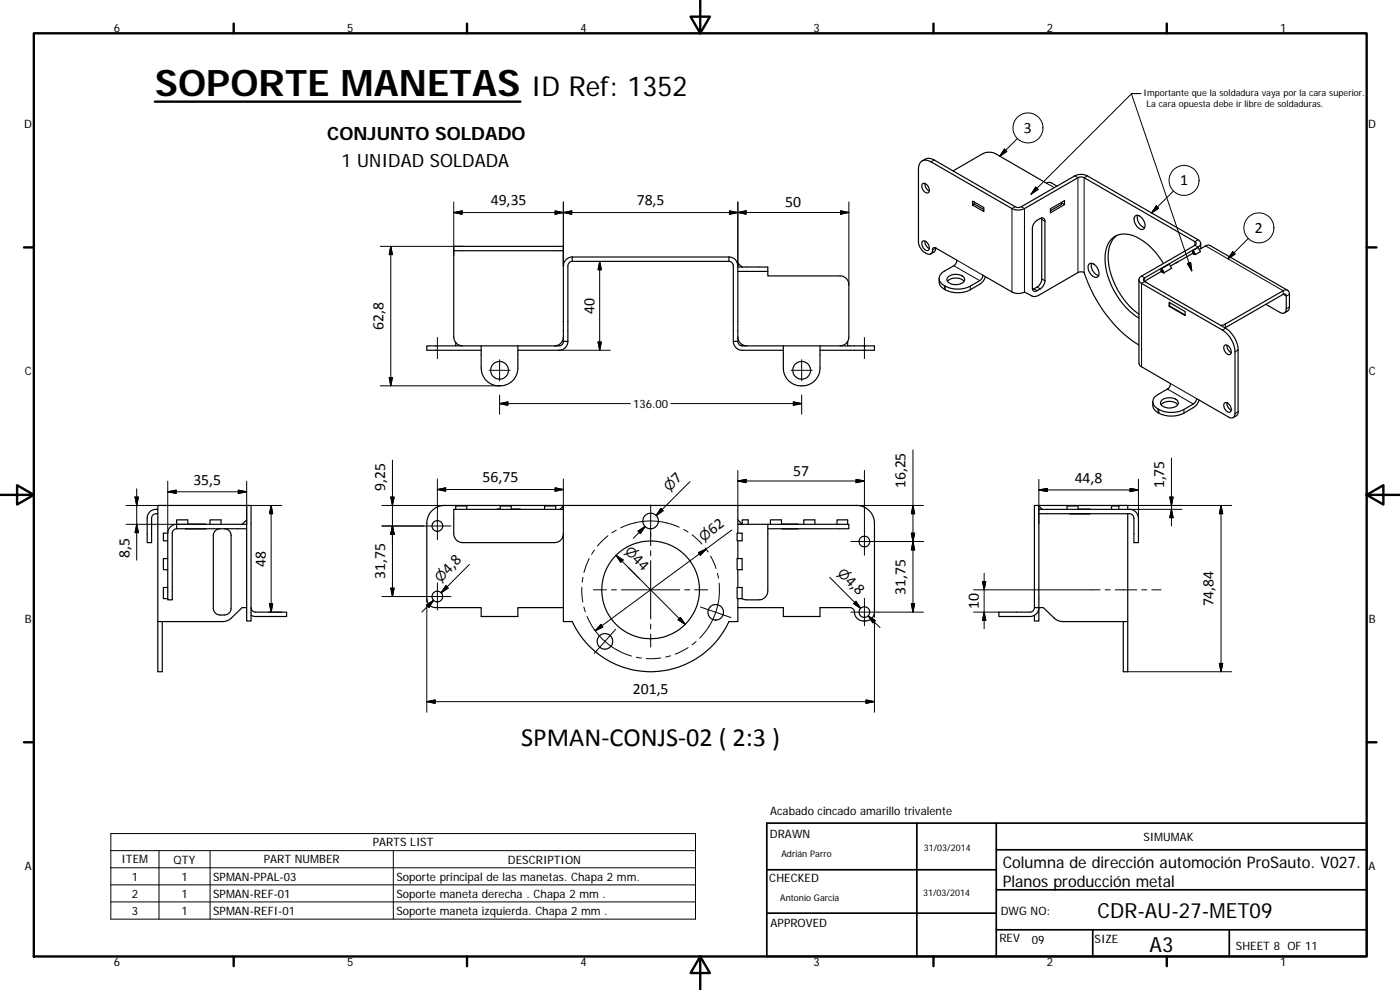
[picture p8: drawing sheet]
<svg xmlns="http://www.w3.org/2000/svg" width="420mm" height="297mm" viewBox="0 0 420 297" stroke-linecap="round" stroke-linejoin="round" font-family="sans-serif">
<g fill="none" stroke="#000" stroke-width=".36">
<path d="M276.7 48.3l1-.5a2.73 2.73 0 0 1 2.7 .2l24.2 14a2.02 2.02 0 0 0 1.9 0l16-9.2a4.2 4.2 0 0 1 3.8 0l33.3 19.1a1.17 1.17 0 0 1 .7 1.1 1.17 1.17 0 0 1-.7 1.1l-16.1 9.3a.59 .59 0 0 0-.4 .5 .59 .59 0 0 0 .4 .6l24.3 14a8.4 8.4 0 0 1 3.8 6.5v18.8l-.4 .8-1.1 .7M276.8 55.2a1.67 1.67 0 0 1 2.1 1.8 .76 .76 0 0 1-.5 .9 .76 .76 0 0 1-1-.4 1.99 1.99 0 0 1-.6-2.3zM277.6 55.1a2.5 2.5 0 0 0 1.3 2.2M286 51.3l9-5.2a4.4 4.4 0 0 1 3.8 0l15.3 8.9 1.1-.3 2 1.2M136.2 73.9h32.9v1.3h-32.9zM136.2 75.2v25.9a2.73 2.73 0 0 0 2.6 2.7M169.1 75.2v27.2M171.7 78.4h45.9a1.84 1.84 0 0 1 2.4 .9l.1 23.1M171.7 77.1v1.3a1.37 1.37 0 0 0-1.3 1.4v22.6M171.7 77.1h47.1M171.7 77.1a2.73 2.73 0 0 0-2.6 2.7M218.8 77.1a2.66 2.66 0 0 1 2.6 2.7v22.6"/>
<path d="M218.8 77.1v1.3M221.2 78.8l1.5 1.3M276.8 72.4a1.81 1.81 0 0 1 2 2.4 1.01 1.01 0 0 1-1 .3 1.01 1.01 0 0 1-.7-.8 1.74 1.74 0 0 1-.3-1.9zM277.6 72.3a2.44 2.44 0 0 0 1.3 2.3M280.8 74.4l6.4 3.7-.2 .7-.6 .8-3 1.7a2.35 2.35 0 0 0-1.5 2.4 2.35 2.35 0 0 0 1.8 2.2 8.4 8.4 0 0 0 7.5 0l2.8-1.7a1.94 1.94 0 0 0 1-1.6l8.7 5a4.1 4.1 0 0 0 3.8 0l2.5 1.3 1.4-.1 12.1-7a1.98 1.98 0 0 1 1.9 0 40.8 40.8 0 0 0 16.4 21.7M280.8 74.4l-.2 1-1.3 .8M280.8 74.4a.65 .65 0 0 0-.8 0 .65 .65 0 0 0-.1 .8 1.25 1.25 0 0 1-1 1.2 1.25 1.25 0 0 1-1.4-.6 4.1 4.1 0 0 1-1.9-3.3v-21.8a2.3 2.3 0 0 1 1.2-2.4 2.3 2.3 0 0 1 2.6 .3l24.3 14a4.3 4.3 0 0 0 3.8 0l16-9.3a1.98 1.98 0 0 1 1.9 0l33.2 19.2a.57 .57 0 0 1 .4 .6 .57 .57 0 0 1-.4 .5l-16 9.2a1.15 1.15 0 0 0-.8 1.1 1.15 1.15 0 0 0 .8 1.1l24.3 14a8.4 8.4 0 0 1 3.7 6.6v18.5a1.14 1.14 0 0 1-.5 1.2 1.14 1.14 0 0 1-1.3-.1l-9.7-5.6a2.03 2.03 0 0 1-1 1.6l-2.8 1.7a7.7 7.7 0 0 1-9-1.3 2.24 2.24 0 0 1 1.2-3.2l3.1-1.8 .5-.8 .2-.7-8.7-5.1-.8-.8v-25.3M292.4 61.2l2.9 1.7M292.4 60.6v.6M292.4 61.2l-.5 .3 3.4 2v-1.2l-3.4-2v1.2M310.8 66.5l1.4-.9a.86 .86 0 0 1 1-.1 .86 .86 0 0 1 .4 .9v17.8a3.2 3.2 0 0 1-1.4 2.5l-1 .5a.86 .86 0 0 1-1 .1 .86 .86 0 0 1-.4-.9v-17.8l.2-1zM312.6 65.4v18.3a2.98 2.98 0 0 1-1.4 2.4l-1.3 .7"/>
<path d="M318.5 60.9l1 .5v-1.2l-4.3 2.5v1.2l4.3-2.5M318.5 60.7v.6l-3.3 1.9M326.8 79.2a2.02 2.02 0 0 1 2.7 1.6 1.47 1.47 0 0 1-.7 2.4 2.99 2.99 0 0 1-2-4zM327.6 79a3.2 3.2 0 0 0 2.1 3.7M335.1 70.7a8.8 8.8 0 0 0-2.4 8.6 23.8 23.8 0 0 0 9.1 15M340.8 64.7a2.75 2.75 0 0 1 2.9 3 1.18 1.18 0 0 1-1.1 1.2 1.18 1.18 0 0 1-1.3-.8 2.54 2.54 0 0 1-.5-3.4zM341.4 64.6a3.2 3.2 0 0 0 2.1 3.7M349.2 79.1a17.6 17.6 0 0 0-10.5-8.7 5.6 5.6 0 0 0-6.9 5.3 22.1 22.1 0 0 0 10 19.7M352.9 78.9h.1M353.4 78.6l-2.2 1.2M358 76l-5 2.9M358 75.2l.7 1.2"/>
<path d="M358 76l.7 .4M358 75.2l1.6-.9 .7 1.2-1.6 .9M358 75.2v.8M359.9 74.9l2.2-1.2h1l23.3 13.4M360.4 73v1.7M221.4 80.1h1.3M222.7 80.1h7.7v1.3h-9M230.4 81.4v1.4h21.7a2.66 2.66 0 0 1 2.7 2.6v15.7a2.69 2.69 0 0 1-2.7 2.7M284.3 84.4a3.7 3.7 0 0 1 5 0M284.6 83.1a3.4 3.4 0 0 1 4.8 .5 1.72 1.72 0 0 1-1.9 1.8 2.76 2.76 0 0 1-3.3-1.5zM295.8 83a4 4 0 0 1-1.8 2.3l-2.8 1.6a7.5 7.5 0 0 1-9.1-1.4l-.2-2M348.6 80.6l.7 1.2"/>
<path d="M348.6 81.4l.7 .4M348.6 81.4l-4.1 2.4-.8 .8M348.6 80.6l2.3-1.4 .7 1.3-2.3 1.3M348.6 80.6v.8M351 91.8l-.1 .1 4.8 2.8v-1.2l-4.8-2.8v1.2M351 91.8l4.7 2.7M351 90.8v1M379.9 91.3l4.2 2.4a1.16 1.16 0 0 0 1.4 .2 1.16 1.16 0 0 0 .5-1.3v-3.8a.57 .57 0 0 0-.3-.6 .57 .57 0 0 0-.6 .1l-17.5 10.1M385.5 93.9l1.1-.7 .3-.6 .1-4.3a1.14 1.14 0 0 0-.6-1.2 1.14 1.14 0 0 0-1.3 .1l-17.7 10.2-1.1 .3M136.8 102.8v1M155.4 103.8v6.6a5.5 5.5 0 0 1-5.5 5.4 5.5 5.5 0 0 1-5.5-5.4v-6.6M166.8 103.8h.1"/>
<path d="M169.1 101.1a2.65 2.65 0 0 1-2.7 2.7M169.1 102.4a1.34 1.34 0 0 1-1.3 1.4h-39.7v1.3h16.3M169.1 102.4h1.3M170.4 102.4a2.66 2.66 0 0 1-2.6 2.7h-12.4M221.4 101.1a2.65 2.65 0 0 0 2.7 2.7M221.4 102.4a1.34 1.34 0 0 0 1.3 1.4M221.4 102.4h-1.3a2.66 2.66 0 0 0 2.6 2.7h12.4M222.7 103.4v.4M222.7 103.8h39.7v1.3h-16.3M246.1 103.8v6.6a5.5 5.5 0 0 1-5.5 5.4 5.5 5.5 0 0 1-5.5-5.4v-6.6M254.4 102.4v1.4M367.6 103.5a1.92 1.92 0 0 1 1.7 2.8 1.82 1.82 0 0 1-1.7-2.8z"/>
<path d="M368.2 103.6a2.4 2.4 0 0 0 1.3 2.2M348.5 121.4a3.6 3.6 0 0 1 4.9 0M348.7 120.1a3.8 3.8 0 0 1 4.8 .3 1.59 1.59 0 0 1-1.9 2 2.76 2.76 0 0 1-3.3-1.5zM359.9 120a3.7 3.7 0 0 1-1.8 2.3l-2.8 1.7a7.6 7.6 0 0 1-9.1-1.5l-.2-2M367.5 120.9a1.67 1.67 0 0 1 2 1.9 .77 .77 0 0 1-.5 .9 .77 .77 0 0 1-.9-.4 1.99 1.99 0 0 1-.6-2.4zM368.2 120.8a2.34 2.34 0 0 0 1.3 2.3M47.4 152.8a2.7 2.7 0 0 0-3.2 2.7v7.3h1.3v-7.3a1.47 1.47 0 0 1 1.9-1.4M50.3 160h-1.3v2.3h1.3M53 158.6a1.34 1.34 0 0 0-1.3 1.4v20h-1.4v-20M53 158.6h2.7M56.4 157.3v-1.3h-3.4v1.3a2.65 2.65 0 0 0-2.7 2.7M56.4 157.2l5.3 .1"/>
<path d="M61.7 158.6h-6M63 157.3v-1.3h3.3v1.3M66 158.6a2.04 2.04 0 0 0-2 2.1v21.8a2.04 2.04 0 0 0 2 2h1.3a2.04 2.04 0 0 0 2.1-2v-21.8a1.97 1.97 0 0 0-2.1-2.1M72.7 157.3h1.3M72.7 157.3h-19.7v1.3M74 151.7h-26.6v34.8M74 151.7h1.3v34.6h-1.3zM74 158.6h-18.3M74 156l-1.3 1.3M136.8 152.8v-1h3.3v1M150.1 152.8v-1h3.3v1M150.1 152.7l-.9 .1"/>
<path d="M153.4 152.7l2.7 .1M163.4 152.8v-1h3.4v1M169.1 151.7h-35.7a5.4 5.4 0 0 0-5.3 5.3v22.6a2.66 2.66 0 0 0 2.7 2.7h13.6v2.7h11v-2.7h13.7M221.2 160h1.5v2.3h-1.5zM221.4 151.7h35.7a5.4 5.4 0 0 1 5.3 5.3v26.7a3.1 3.1 0 0 1-3.3 2.6 3.1 3.1 0 0 1-2.8-3.2l-.5-.6-.7-.2h-9v2.7h-11v-2.7h-13.7M221.4 157.3h33.4v1.3h-24.4M221.4 156l1.3 1.3v-1.3h1.8v1.3M221.4 151.7v8.3M221.4 151.7h-52.3v1.1v-1l-1 1M230.4 157.3v20a2.7 2.7 0 0 1-2.6 2.7h-4.1l-1-.4M231.2 157.3v-1.3h3.3v1.3M234.7 158.6h4.8"/>
<path d="M234.7 157.3h4.8M241.2 157.3v-1.3h3.3v1.3M251.2 157.3v-1.3h3.2v1.3M310.4 151.7h1.4v30.6h-1.4zM311.8 151.7h26.6v1.1M311.8 152.8h1M311.8 151.8l1 1M312.8 152.8h26.2a2.69 2.69 0 0 1 2.7 2.7v7.3h-1.4v-7.3a1.37 1.37 0 0 0-1.3-1.4h-27.2M320.2 152.8v-1h3.4v1M321.1 154.1h6M323.6 152.7l3.5 .1M333.6 152.8v-1h2.2v1"/>
<path d="M338.4 154.1v32.4M50.3 176.3h-1.3v3.3h1.3M50.3 167.6h-1.3v3.3h1.3M169.1 160.1a2.65 2.65 0 0 1-2.7 2.7h-27.6a2.65 2.65 0 0 1-2.6-2.7v-7.3h32.9v33.7h2.6a25.9 25.9 0 0 0 23.6 15.1 25.9 25.9 0 0 0 23.5-15.1h2.6v-6.9M221.2 176.3h1.5v3.3h-1.5zM221.2 167.6h1.5v3.3h-1.5zM221.4 162.3v5.3M221.4 170.9v5.4M47.4 186.5v15h1.3v-15M74 182.3h-1.3l-3.5 3.4-1.6 .7-20.2 .1M75.3 182.3a1.37 1.37 0 0 0 1.4 1.4h9.3v1.3h-9.3l-1.4-.4M311.8 182.3h1.3l3.5 3.4 1.6 .7 20.2 .1"/>
<path d="M311.8 182.3a2.66 2.66 0 0 1-2.7 2.7h-9.3v-1.3h9.3a1.34 1.34 0 0 0 1.3-1.4M311.8 182.3v4h-1.4v-1.7M337.1 186.5v15h1.3v-15"/>
<circle cx="149.9" cy="111.1" r="2.67"/>
<circle cx="240.6" cy="111.1" r="2.67"/>
<circle cx="131.3" cy="157.8" r="1.61"/>
<circle cx="195.3" cy="156.3" r="2.33"/>
<circle cx="131.3" cy="179" r="1.61"/>
<circle cx="195.3" cy="177" r="14.7"/>
<circle cx="259.4" cy="162.5" r="1.6"/>
<circle cx="181.5" cy="192.5" r="2.33"/>
<circle cx="214.8" cy="183.7" r="2.33"/>
<circle cx="259.4" cy="183.6" r="1.6"/>
</g>
<g fill="none" stroke="#000" stroke-width=".3">
<path d="M342.1 28.1h-2.4l-30.3 30.2M342.4 28.1h-2.9l18.2 53.2M280.4 48l-1 .6M301.4 44.7l.8 .7-2.2 1.5zM305.3 41.6l-5.3 5.3M310.8 56.1l.8 .7-2.2 1.5zM314.1 55l2.3 1.3M322.5 52.8l1 .5v28.5M326.3 52.8l-.9 .5v28.5M352.2 57.3l-6.6 6.6M114.1 73.9h24.7M117.3 73.9v41.9"/>
<path d="M117.3 73.9l.5 2.5h-1zM136.2 63.8l2.5-.5v1zM136.2 60.6v16M166.6 63.3l2.5 .5-2.5 .5zM169.1 60.6v19.2M169.1 63.8l2.5-.5v1zM180 78.4v26.7M180 78.4l.5 2.5h-1zM218.9 63.3l2.5 .5-2.5 .5zM221.4 60.6v19.2M221.4 63.8l2.5-.6v1.1zM252.3 63.2l2.5 .6-2.5 .5z"/>
<path d="M254.8 60.6v24.8M254.8 63.8h-118.6M280.8 74.4l-.9 .6M286.2 79.7l7.8 4.5M287.2 78.1l7.8 4.5M304.6 62l-.9 .6v25M306.5 62l1 .6v25M312.6 65.8l1 .6M347 61.8l.7 .7-2.1 1.4zM356.4 79.1l.9-.3 .4 2.5zM358 75.2l.7 1.2-.7-.4zM359.6 71.9l-1 .6v1.1l1 .7"/>
<path d="M361.8 73.8l23.3 13.4v1.1l.9 .5 1-.5M369.9 75.5l.8 .7-2.2 1.4zM374.6 71.5l-6.1 6.1M283.4 85.7v1.1M283.7 85.9v1M291.2 85.9v1M310.3 86.7l.9 .5M311.2 86.1l1 .6M312.6 83.7l1 .5M342.6 82.8l.9 .6v1.1l-.9 .5v25M348.6 80.6l.7 1.2-.7-.4zM367.7 97.2v1.1"/>
<path d="M367.8 98.5l-.9 .5M387 92.1l-1 .5M114.1 115.8h35.7M116.8 113.3h1l-.5 2.5zM131.3 101.3v6.3M146.8 111.1h6.3M149.9 107.9v6.4M149.9 118.5v5.8M150 115.8h.1M167.8 105.1h15.3M179.5 102.6h1l-.5 2.5zM237.4 111.1h6.4"/>
<path d="M240.6 107.9v6.4M240.6 118.5v5.8M259.4 101.3v6.3M350.4 116.7l7.7 4.5M351.3 115.1l7.8 4.5M371.6 105l-1 .6M117.8 138v41M149.9 121.1l2.5-.5v1zM149.9 121.1h39.3M201.4 121.1h39.2M238.1 120.6l2.5 .5-2.5 .5zM274 135v48.7"/>
<path d="M347.5 122.7v1.1M347.8 122.9v1.1M351.6 137.4v20.4M355.3 122.9v1.1M371.6 123.5l-1 .6M37.9 151.7h12.1M37.9 157.3h17.8M40.5 149.1h1l-.5 2.6zM41 146.7v21.4M41 157.3l.5 2.5h-1zM50.3 147.6h23.7M50.3 147.6l2.6-.5v1z"/>
<path d="M50.3 144.4v15.6M71.5 147.1l2.5 .5-2.5 .5zM74 144.4v12.6M75.3 151.7h9.2M81.4 151.7v32M81.4 151.7l.4 2.4h-.9zM114.6 151.7h18.8M117.3 149.1h1l-.5 2.6zM117.8 157.8l.5 2.5h-1zM131.3 143.7v18.2M131.3 146.9l2.4-.5v1zM131.3 146.9h37.8"/>
<path d="M135.3 157.8h-20.7M166.6 146.4l2.5 .5-2.5 .5zM169.1 143.7v8M184.9 159.1l-1.2 .8M191.5 159.4l2.1-1.5-1.4 2.2zM193.6 157.9l-3.5 3.6M195.3 151.5v12.2M198.3 152.5l.7 .7-2.1 1.5zM203.8 158.2a20.5 20.5 0 0 0-17.5 .2M205.2 158.9l1.3 .7M207.1 144.5l-10.2 10.2 1.8-1.8M219.6 159l-41 30.3"/>
<path d="M221.4 141.1v10.6M221.4 144.3l2.5-.5v1zM221.4 144.3h38M256.9 143.8l2.5 .5-2.5 .5zM257.1 151.7h20.1M259.4 141.1v25.5M273.5 160h1l-.5 2.5zM274 151.7l.5 2.4h-1zM311.8 143.8v13.2M311.8 147l2.5-.5v1zM311.8 147h29.9M335.8 151.7h33.8"/>
<path d="M339 152.8h15.7M339.1 146.5l2.6 .5-2.6 .5zM341.7 143.8v11.7M351.1 149.1h1l-.5 2.6zM351.6 152.8l.5 2.5h-1zM366.4 151.7l.6 2.4h-1.1zM366.4 151.7v49.8M117.3 176.5h1l-.5 2.5zM128.1 179.6v1.1M131.3 174.9v8.2M133.8 175.7l.7 .7-2.1 1.4zM135.3 179h-20.7"/>
<path d="M140.9 169.4l-8.5 8.4 1.7-1.7M174.6 176.2l.3 4.4M175 173.2l-.3 1.5M176.8 167.6l-1.6 4.2M178.1 177h3.9M178.4 165l-.8 1.3M182.5 160.7l-3.2 3.2M183.5 177h1.5M184.9 166.6l20.7 20.7M184.9 166.6l2.1 1.4-.7 .7zM186.5 177h17.5M188.5 170.2l3.4 3.5"/>
<path d="M195.3 165.2v1.6M195.3 168.2v17.5M205.5 177h1.5M207.7 160.5l3 2.7M208.5 177h3.9M209.6 165.8l2.3-1.1-1.7 1.9zM211.6 164.4l.9 1.2M213.3 166.9l1.6 3.7M215.3 172l.3 1.5M215.8 175a20.8 20.8 0 0 1-1 8.7M249 173.2l9.3 9.3-1.8-1.8M255.3 162.5h21.9"/>
<path d="M259.4 179.5v8.2M274 162.5l.5 2.5h-1zM294.9 174.5h1l-.6 2.5zM295.3 172v16.6M330.2 177h-38M331.7 177h1.5M334.7 177h6.5M342.6 177h1.6M345.7 177h2.8M80.7 183.7h3.8M80.9 181.1h.9l-.4 2.6zM128 181.5l2.1-1.4-1.4 2.1z"/>
<path d="M128.1 181.5v32.2M130.1 180.1l-3.5 3.6M175.2 182.1l.5 1.5M176.2 185a20.2 20.2 0 0 0 5.4 7.4M180.3 187.3l.6 .9-2.3 1.1zM181.6 192.4l-3.3 3.6M181.6 192.4a20.2 20.2 0 0 0 7.9 4.4M184.8 188.8l-3.2 3.6M191 197.2l1.5 .2M195.3 187.2v1.5M195.3 190.2v3.9M198.3 197.4l-4.4 .2"/>
<path d="M201.2 196.8l-1.4 .3M204.2 185.2l1.4 2.1-2.1-1.4zM206.5 194.3l-3.8 2M208.9 192.5l-1.2 .9M210.2 182.1l4.6 1.6M214.8 183.7l4.6 1.6M214.8 183.7a20.7 20.7 0 0 1-4.8 7.8M255.3 183.7h21.9M256.2 181.1l.7-.7 1.4 2.1zM260.6 184.8l2.1 1.4-.7 .7zM260.6 184.8l3.5 3.5M262.4 183.8v1.4"/>
<path d="M262.4 186.3v27.4M273.5 181.1h1l-.5 2.6zM292.2 183.7h7.6M295.3 183.7l.6 2.4h-1zM365.9 199.1h1.1l-.6 2.4zM128.1 210.5l2.5-.5v1zM128.1 210.5h134.3M259.9 210l2.5 .5-2.5 .5zM338.4 201.5h31.2M33.3 250.1h175.4v25.7h-175.4zM33.3 255.2h175.4M47.7 255.2v20.6"/>
<path d="M63 255.2v20.6M118 255.2v20.6M33.3 260.4h175.4M33.3 265.5h175.4M33.3 270.6h175.4"/>
<circle cx="308.5" cy="38.4" r="4.5"/>
<circle cx="355.4" cy="54.1" r="4.5"/>
<circle cx="377.8" cy="68.4" r="4.5"/>
</g>
<g fill="#000" stroke="#000" stroke-width=".3">
<path d="M301.4 44.7l.8 .7-2.2 1.5zM310.8 56.1l.8 .7-2.2 1.5zM117.3 73.9l.5 2.5h-1zM136.2 63.8l2.5-.5v1zM166.6 63.3l2.5 .5-2.5 .5zM169.1 63.8l2.5-.5v1zM218.9 63.3l2.5 .5-2.5 .5zM221.4 63.8l2.5-.6v1.1zM252.3 63.2l2.5 .6-2.5 .5zM347 61.8l.7 .7-2.1 1.4zM356.4 79.1l.9-.3 .4 2.5zM358 75.2l.7 1.2-.7-.4z"/>
<path d="M369.9 75.5l.8 .7-2.2 1.4zM180 78.4l.5 2.5h-1zM348.6 80.6l.7 1.2-.7-.4zM116.8 113.3h1l-.5 2.5zM179.5 102.6h1l-.5 2.5zM149.9 121.1l2.5-.5v1zM238.1 120.6l2.5 .5-2.5 .5zM40.5 149.1h1l-.5 2.6zM41 157.3l.5 2.5h-1zM50.3 147.6l2.6-.5v1zM71.5 147.1l2.5 .5-2.5 .5zM81.4 151.7l.4 2.4h-.9z"/>
<path d="M117.3 149.1h1l-.5 2.6zM131.3 146.9l2.4-.5v1zM166.6 146.4l2.5 .5-2.5 .5zM198.3 152.5l.7 .7-2.1 1.5zM221.4 144.3l2.5-.5v1zM256.9 143.8l2.5 .5-2.5 .5zM273.5 160h1l-.5 2.5zM274 151.7l.5 2.4h-1zM311.8 147l2.5-.5v1zM339.1 146.5l2.6 .5-2.6 .5zM351.1 149.1h1l-.5 2.6zM351.6 152.8l.5 2.5h-1z"/>
<path d="M366.4 151.7l.6 2.4h-1.1zM117.3 176.5h1l-.5 2.5zM117.8 157.8l.5 2.5h-1zM133.8 175.7l.7 .7-2.1 1.4zM184.9 166.6l2.1 1.4-.7 .7zM191.5 159.4l2.1-1.5-1.4 2.2zM209.6 165.8l2.3-1.1-1.7 1.9zM274 162.5l.5 2.5h-1zM294.9 174.5h1l-.6 2.5zM80.9 181.1h.9l-.4 2.6zM128 181.5l2.1-1.4-1.4 2.1zM180.3 187.3l.6 .9-2.3 1.1z"/>
<path d="M204.2 185.2l1.4 2.1-2.1-1.4zM256.2 181.1l.7-.7 1.4 2.1zM260.6 184.8l2.1 1.4-.7 .7zM273.5 181.1h1l-.5 2.6zM295.3 183.7l.6 2.4h-1zM365.9 199.1h1.1l-.6 2.4zM128.1 210.5l2.5-.5v1zM259.9 210l2.5 .5-2.5 .5z"/>
</g>
<g fill="none" stroke="#000" stroke-width=".71">
<path d="M10.1 10h400.1v277h-400.1zM70.1 7.1v2.9M140.2 7.1v2.9M207.3 5h5.8l-2.9 5zM210.2 0v10M280.2 7.1v2.9M350.2 7.1v2.9M46.5 30.5h109.7M7.2 74.2h2.9M410.2 74.2h2.9M.2 148.5h9.9M5.1 145.6l5 2.9-5 2.9z"/>
<path d="M410.2 148.5l5-2.9v5.8zM410.2 148.5h9.9M7.2 222.7h2.9M410.2 222.7h2.9M70.1 287v2.9M140.2 287v2.9M210.2 287l2.9 5h-5.8zM210.2 287v10M280.2 287v2.9M350.2 287v2.9"/>
</g>
<path d="M230.1 247h180.1v40h-180.1zM275.2 247v40M299 255h111.2M299 247v40M230.1 274h68.9M230.1 261h68.9M299 279h111.2M299 267h111.2M327.9 279v8M368.9 279v8" fill="none" stroke="#000" stroke-width=".51"/>
<text font-size="11" x="46.5" y="28.7">SOPORTE MANETAS</text>
<text font-size="8.2" x="159.4" y="28.7">ID Ref: 1352</text>
<text font-size="7.9" x="156.4" y="223.8">SPMAN‐CONJS‐02 ( 2:3 )</text>
<g font-size="6.3">
<text x="329.4" y="275.4">CDR-AU-27-MET09</text>
<text x="345" y="285.6">A3</text>
</g>
<g font-size="5.5">
<text x="98.2" y="41.9">CONJUNTO SOLDADO</text>
<text x="102.5" y="50">1 UNIDAD SOLDADA</text>
</g>
<g font-size="4.8">
<text x="300.9" y="260.4">Columna de dirección automoción ProSauto. V027.</text>
<text x="300.9" y="266.2">Planos producción metal</text>
</g>
<g font-size="4.7">
<text x="307.3" y="39.9">3</text>
<text x="354.1" y="55.6">1</text>
<text x="147.3" y="61.6">49,35</text>
<text x="191.1" y="61.6">78,5</text>
<text x="235.7" y="62.2">50</text>
<text x="376.6" y="69.9">2</text>
<text x="178.4" y="94.2" transform="rotate(-90 178.4 94.2)">40</text>
<text x="115.1" y="99" transform="rotate(-90 115.1 99)">62,8</text>
<text x="238" y="142.8">57</text>
<text x="58" y="145.4">35,5</text>
<text x="115.6" y="147.2" transform="rotate(-90 115.6 147.2)">9,25</text>
<text x="144.8" y="144.7">56,75</text>
<text x="203.3" y="145.1" transform="rotate(-45 203.3 145.1)">7</text>
<text x="271.8" y="146.5" transform="rotate(-90 271.8 146.5)">16,25</text>
<text x="322.5" y="144.8">44,8</text>
<text x="349.3" y="146.6" transform="rotate(-90 349.3 146.6)">1,75</text>
<text x="213.8" y="160.5" transform="rotate(-36 213.8 160.5)">62</text>
<text x="38.9" y="167.3" transform="rotate(-90 38.9 167.3)">8,5</text>
<text x="79.8" y="170" transform="rotate(-90 79.8 170)">48</text>
<text x="115.6" y="173.8" transform="rotate(-90 115.6 173.8)">31,75</text>
<text x="134.5" y="172.5" transform="rotate(-45 134.5 172.5)">4,8</text>
<text x="189.6" y="168.1" transform="rotate(45 189.6 168.1)">44</text>
<text x="253.5" y="174.5" transform="rotate(45 253.5 174.5)">4,8</text>
<text x="271.8" y="178.4" transform="rotate(-90 271.8 178.4)">31,75</text>
<text x="293.8" y="182.7" transform="rotate(-90 293.8 182.7)">10</text>
<text x="364.2" y="181.9" transform="rotate(-90 364.2 181.9)">74,84</text>
<text x="189.9" y="208.3">201,5</text>
</g>
<g font-size="3.9">
<text x="200.9" y="147.5" transform="rotate(-45 200.9 147.5)">⌀</text>
<text x="187.3" y="165.8" transform="rotate(45 187.3 165.8)">⌀</text>
<text x="211.1" y="162.5" transform="rotate(-36 211.1 162.5)">⌀</text>
<text x="251.2" y="172.1" transform="rotate(45 251.2 172.1)">⌀</text>
<text x="132.2" y="174.9" transform="rotate(-45 132.2 174.9)">⌀</text>
</g>
<g font-size="3.5">
<text x="34.2" y="9.6">6</text>
<text x="104.2" y="9.6">5</text>
<text x="174.2" y="9.6">4</text>
<text x="244.2" y="9.6">3</text>
<text x="314.2" y="9.6">2</text>
<text x="384.2" y="9.6">1</text>
<text x="7.3" y="38.4">D</text>
<text x="410.6" y="38.4">D</text>
<text x="7.4" y="112.6">C</text>
<text x="410.8" y="112.6">C</text>
<text x="190" y="122.4">136.00</text>
<text x="7.4" y="186.9">B</text>
<text x="410.8" y="186.9">B</text>
<text x="231.1" y="244.4">Acabado cincado amarillo trivalente</text>
<text x="231.1" y="251.4">DRAWN</text>
<text x="111.9" y="254">PARTS LIST</text>
<text x="343.2" y="252.3">SIMUMAK</text>
<text x="7.4" y="261.1">A</text>
<text x="36.5" y="259.1">ITEM</text>
<text x="52.1" y="259.1">QTY</text>
<text x="79.2" y="259.1">PART NUMBER</text>
<text x="152.4" y="259.1">DESCRIPTION</text>
<text x="410.8" y="261.1">A</text>
<text x="39.5" y="264.2">1</text>
<text x="39.5" y="269.3">2</text>
<text x="54.5" y="264.2">1</text>
<text x="54.5" y="269.3">1</text>
<text x="63.9" y="264.2">SPMAN-PPAL-03</text>
<text x="63.9" y="269.3">SPMAN-REF-01</text>
<text x="119" y="264.2">Soporte principal de las manetas. Chapa 2 mm.</text>
<text x="119" y="269.4">Soporte maneta derecha . Chapa 2 mm .</text>
<text x="230.9" y="264.6">CHECKED</text>
<text x="39.5" y="274.5">3</text>
<text x="54.5" y="274.5">1</text>
<text x="63.9" y="274.5">SPMAN-REFI-01</text>
<text x="119" y="274.5">Soporte maneta izquierda. Chapa 2 mm .</text>
<text x="300.3" y="274.5">DWG NO:</text>
<text x="231.3" y="278.2">APPROVED</text>
<text x="299.9" y="282.6">REV</text>
<text x="309.7" y="283.3">09</text>
<text x="328.5" y="283">SIZE</text>
<text x="370.9" y="285.1">SHEET 8 OF 11</text>
<text x="34.2" y="289.9">6</text>
<text x="104.2" y="289.9">5</text>
<text x="174.2" y="289.9">4</text>
<text x="244.2" y="289.9">3</text>
<text x="314.2" y="289.9">2</text>
<text x="384.2" y="289.9">1</text>
</g>
<g font-size="2.7">
<text x="343.2" y="28.8">Importante que la soldadura vaya por la cara superior.</text>
<text x="344.1" y="32.1">La cara opuesta debe ir libre de soldaduras.</text>
<text x="234.5" y="257.1">Adrián Parro</text>
<text x="277.3" y="255.2">31/03/2014</text>
<text x="277" y="268.7">31/03/2014</text>
<text x="234.2" y="270.2">Antonio Garcia</text>
</g>
</svg>
